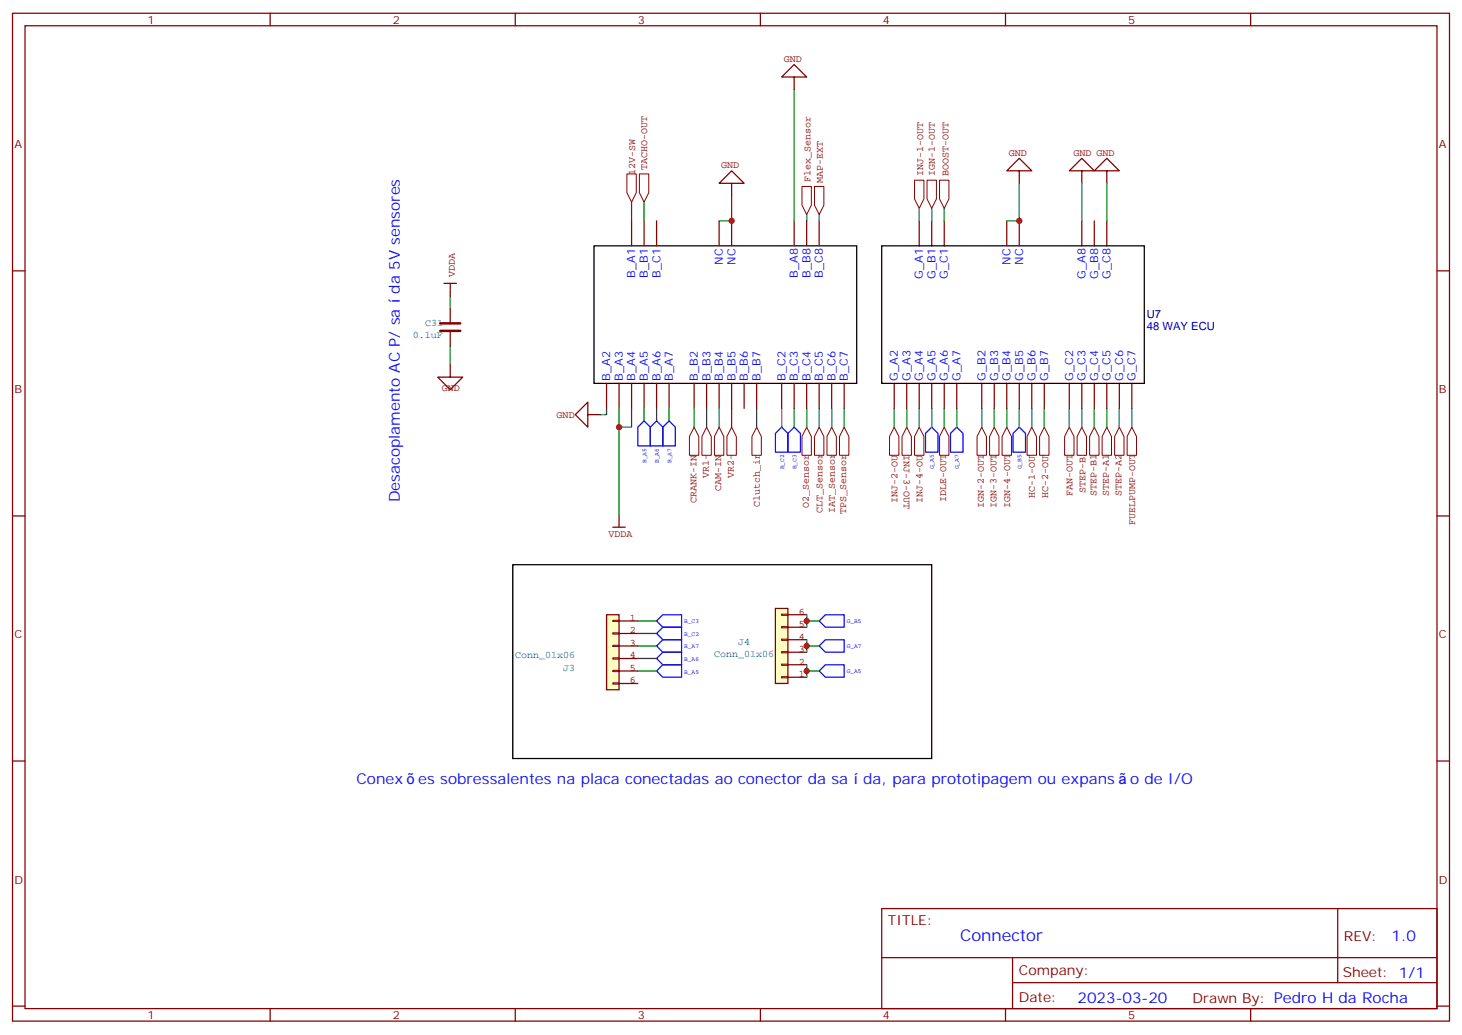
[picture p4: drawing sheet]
<svg xmlns="http://www.w3.org/2000/svg" width="412mm" height="292mm" viewBox="0 0 412 292" stroke-linecap="round" stroke-linejoin="round" font-family="sans-serif">
<g fill="none" stroke="#870000" stroke-width=".35">
<path d="M3.5 3.7h405.4v284.4h-405.4zM7.1 7.3h398.2v277.3h-398.2zM76.2 3.7v3.6M145.3 3.7v3.6M214.5 3.7v3.6M283.6 3.7v3.6M352.8 3.7v3.6M3.5 76.4h3.6M405.3 76.4h3.6M3.5 145.6h3.6M405.3 145.6h3.6M3.5 214.7h3.6"/>
<path d="M405.3 214.7h3.6M248.7 256.3h156.6v28.3h-156.6zM377.3 256.4v20.8M248.7 270.2h156.5M285.6 277.2h119.6M285.6 270.2v14.1M3.5 283.8h3.6M76.2 284.6v3.5M145.3 284.6v3.5M214.5 284.6v3.5M283.6 284.6v3.5M352.8 284.6v3.5"/>
<path d="M405.3 283.8h3.6"/>
</g>
<g fill="#fff" stroke="#850000" stroke-width=".28">
<path d="M226.2 52.6h2.7v5.3l-1.4 2.6-1.3-2.6z"/>
<path d="M213.4 120.5l1.4 2.7v5.2h-2.7v-5.2z"/>
<path d="M180.4 49.1h2.6v5.3l-1.3 2.6-1.3-2.6z"/>
<path d="M319.3 120.5l1.3 2.7v5.2h-2.7v-5.2z"/>
<path d="M301.6 120.5l1.3 2.7v5.2h-2.6v-5.2z"/>
<path d="M291 120.5l1.4 2.7v5.2h-2.7v-5.2z"/>
<path d="M294.6 120.5l1.3 2.7v5.2h-2.7v-5.2z"/>
<path d="M176.8 49.1h2.7v5.3l-1.3 2.6-1.4-2.6z"/>
</g>
<path d="M224 21.7h3.5l-3.5-3.5-3.5 3.5h3.5v3.6" fill="none" stroke="#850000" stroke-width=".35"/>
<g fill="#fff" stroke="#850000" stroke-width=".28">
<path d="M266.3 120.5l1.4 2.7v5.2h-2.7v-5.2z"/>
<path d="M265 50.8h2.7v5.3l-1.4 2.7-1.3-2.7z"/>
<path d="M305.2 120.5l1.3 2.7v5.2h-2.7v-5.2z"/>
<path d="M308.7 120.5l1.3 2.7v5.2h-2.6v-5.2z"/>
<path d="M315.7 120.5l1.4 2.7v5.2h-2.7v-5.2z"/>
<path d="M312.2 120.5l1.3 2.7v5.2h-2.6v-5.2z"/>
<path d="M229.7 52.6h2.7v5.3l-1.3 2.6-1.4-2.6z"/>
<path d="M280.5 120.5l1.3 2.7v5.2h-2.7v-5.2z"/>
</g>
<path d="M172.9 148.7h3.5M174.6 145.2v3.5" fill="none" stroke="#850000" stroke-width=".35"/>
<g fill="#fff" stroke="#850000" stroke-width=".28">
<path d="M199.3 120.5l1.3 2.7v5.2h-2.6v-5.2z"/>
<path d="M206.4 120.5l1.3 2.7v5.2h-2.6v-5.2z"/>
</g>
<path d="M305.2 48.2h3.5l-3.5-3.5-3.6 3.5h3.6v3.5" fill="none" stroke="#850000" stroke-width=".35"/>
<g fill="#fff" stroke="#850000" stroke-width=".28">
<path d="M238.1 120.5l1.3 2.7v5.2h-2.6v-5.2z"/>
<path d="M231.1 120.5l1.3 2.7v5.2h-2.7v-5.2z"/>
</g>
<path d="M312.2 48.2h3.5l-3.5-3.5-3.5 3.5h3.5v3.5" fill="none" stroke="#850000" stroke-width=".35"/>
<g fill="#fff" stroke="#850000" stroke-width=".28">
<path d="M284 120.5l1.3 2.7v5.2h-2.6v-5.2z"/>
<path d="M202.8 120.5l1.4 2.7v5.2h-2.7v-5.2z"/>
<path d="M195.8 120.5l1.3 2.7v5.2h-2.6v-5.2z"/>
<path d="M234.6 120.5l1.3 2.7v5.2h-2.6v-5.2z"/>
<path d="M227.5 120.5l1.4 2.7v5.2h-2.7v-5.2z"/>
<path d="M261.5 50.8h2.6v5.3l-1.3 2.7-1.3-2.7z"/>
<path d="M276.9 120.5l1.4 2.7v5.2h-2.7v-5.2z"/>
<path d="M255.8 120.5l1.3 2.7v5.2h-2.7v-5.2z"/>
<path d="M259.3 120.5l1.3 2.7v5.2h-2.6v-5.2z"/>
<path d="M252.2 120.5l1.4 2.7v5.2h-2.7v-5.2z"/>
<path d="M258 50.8h2.6v5.3l-1.3 2.7-1.3-2.7z"/>
</g>
<path d="M165.8 117v-3.5l-3.5 3.5 3.5 3.5v-3.5h3.5" fill="none" stroke="#850000" stroke-width=".35"/>
<path d="M167.6 69.4h74.1v38.8h-74.1zM248.7 69.4h74.1v38.8h-74.1z" fill="none" stroke="#000" stroke-width=".35"/>
<g fill="none" stroke="#870000" stroke-width=".35">
<path d="M178.2 62.3v7.1M181.7 62.3v7.1M185.2 62.3v7.1M202.8 62.3v7.1M206.4 62.3v7.1M224 62.3v7.1M227.5 62.3v7.1M231.1 62.3v7.1M259.3 62.3v7.1M262.8 62.3v7.1M266.3 62.3v7.1M284 62.3v7.1"/>
<path d="M287.5 62.3v7.1M305.2 62.3v7.1M308.7 62.3v7.1M312.2 62.3v7.1M171.1 108.2v7M174.6 108.2v7M178.2 108.2v7M181.7 108.2v7M185.2 108.2v7M188.7 108.2v7M195.8 108.2v7M199.3 108.2v7"/>
<path d="M202.8 108.2v7M206.4 108.2v7M209.9 108.2v7M213.4 108.2v7M220.5 108.2v7M224 108.2v7M227.5 108.2v7M231.1 108.2v7M234.6 108.2v7M238.1 108.2v7M252.2 108.2v7M255.8 108.2v7"/>
<path d="M259.3 108.2v7M262.8 108.2v7M266.3 108.2v7M269.9 108.2v7M276.9 108.2v7M280.5 108.2v7M284 108.2v7M287.5 108.2v7M291 108.2v7M294.6 108.2v7M301.6 108.2v7M305.2 108.2v7"/>
<path d="M308.7 108.2v7M312.2 108.2v7M315.7 108.2v7M319.3 108.2v7"/>
</g>
<g fill="none" stroke="#008700" stroke-width=".35">
<path d="M224 25.3v37M178.2 57v5.3M181.7 57v5.3M259.3 58.8v3.5M262.8 58.8v3.5M266.3 58.8v3.5M305.2 51.7v10.6M312.2 51.7v10.6M227.5 60.5v1.8M231.1 60.5v1.8M171.1 115.2v1.8h-1.8M174.6 115.2v30"/>
<path d="M178.2 115.2v5.3h-3.6M195.8 115.2v5.3M199.3 115.2v5.3M202.8 115.2v5.3M206.4 115.2v5.3M213.4 115.2v5.3M227.5 115.2v5.3M231.1 115.2v5.3M234.6 115.2v5.3M238.1 115.2v5.3M252.2 115.2v5.3M255.8 115.2v5.3"/>
<path d="M259.3 115.2v5.3M266.3 115.2v5.3M276.9 115.2v5.3M280.5 115.2v5.3M284 115.2v5.3M291 115.2v5.3M294.6 115.2v5.3M301.6 115.2v5.3M305.2 115.2v5.3M308.7 115.2v5.3M312.2 115.2v5.3M315.7 115.2v5.3"/>
<path d="M319.3 115.2v5.3"/>
</g>
<path d="M171.1 173.4h3.5v21.2h-3.5z" fill="#ffffc2" stroke="#850000" stroke-width=".35"/>
<path d="M172.9 178.5h1.7v.4h-1.7zM172.9 175h1.7v.4h-1.7zM172.9 192.7h1.7v.3h-1.7zM172.9 189.1h1.7v.4h-1.7zM172.9 185.6h1.7v.3h-1.7zM172.9 182.1h1.7v.3h-1.7z" fill="none" stroke="#850000" stroke-width=".28"/>
<path d="M174.6 175.2h5.3M174.6 178.7h5.3M174.6 182.2h5.3M174.6 185.8h5.3M174.6 189.3h5.3M174.6 192.8h5.3" fill="none" stroke="#850000" stroke-width=".35"/>
<path d="M218.7 171.7h3.5v21.1h-3.5z" fill="#ffffc2" stroke="#850000" stroke-width=".35"/>
<path d="M220.5 173.2h1.7v.4h-1.7zM220.5 176.8h1.7v.3h-1.7zM220.5 180.3h1.7v.4h-1.7zM220.5 183.8h1.7v.4h-1.7zM220.5 187.4h1.7v.3h-1.7zM220.5 190.9h1.7v.3h-1.7z" fill="none" stroke="#850000" stroke-width=".28"/>
<g fill="none" stroke="#850000" stroke-width=".35">
<path d="M206.4 51.7h3.5l-3.5-3.5-3.6 3.5h3.6v3.5M287.5 48.2h3.5l-3.5-3.5-3.5 3.5h3.5v3.5M125.2 79.9h3.6M127 79.9v3.6M127 87v3.9M127 93.7v3.9M127 102.9v3.5h3.5l-3.5 3.5-3.5-3.5h3.5M222.2 177h5.3M222.2 173.4h5.3M222.2 191.1h5.3M222.2 187.5h5.3M222.2 184h5.3"/>
<path d="M222.2 180.5h5.3"/>
</g>
<g fill="none" stroke="#00f" stroke-width=".35">
<path d="M181.7 118.7l1.7 1.8v5.3h-3.5v-5.3zM185.2 118.7l1.8 1.8v5.3h-3.6v-5.3zM188.7 118.7l1.8 1.8v5.3h-3.5v-5.3zM220.5 120.5l1.7 1.8v5.3h-3.5v-5.3zM224 120.5l1.8 1.8v5.3h-3.6v-5.3zM262.8 120.5l1.8 1.8v5.3h-3.5v-5.3zM269.9 120.5l1.7 1.8v5.3h-3.5v-5.3zM287.5 120.5l1.8 1.8v5.3h-3.5v-5.3zM185.2 175.2l1.8-1.8h5.3v3.6h-5.3zM187 177h5.3v3.5h-5.3l-1.8-1.8zM231.1 175.2l1.7-1.8h5.3v3.6h-5.3zM185.2 189.3l1.8-1.8h5.3v3.6h-5.3z"/>
<path d="M185.2 182.2l1.8-1.7h5.3v3.5h-5.3zM187 184h5.3v3.5h-5.3l-1.8-1.7zM231.1 182.2l1.7-1.7h5.3v3.5h-5.3zM231.1 189.3l1.7-1.8h5.3v3.6h-5.3z"/>
</g>
<g fill="none" stroke="#008700" stroke-width=".35">
<path d="M206.4 55.2v7.1h-3.6M287.5 51.7v10.6h-3.5M127 83.5v3.5M127 97.6v5.3M181.7 115.2v3.5M185.2 115.2v3.5M188.7 115.2v3.5M220.5 115.2v5.3M224 115.2v5.3M262.8 115.2v5.3M269.9 115.2v5.3M287.5 115.2v5.3"/>
<path d="M179.9 175.2h5.3M179.9 178.7h5.3M227.5 175.2h3.6M227.5 173.4v3.6M179.9 189.3h5.3M179.9 185.8h5.3M179.9 182.2h5.3M227.5 189.3h3.6M227.5 182.2h3.6M227.5 180.5v3.5M227.5 187.5v3.6"/>
</g>
<path d="M144.6 159.3h118.2v54.7h-118.2z" fill="none" stroke="#000" stroke-width=".35"/>
<path d="M124.2 93.3h5.6M124.2 91.2h5.6" fill="none" stroke="#850000" stroke-width=".71"/>
<g fill="#c00">
<circle cx="174.6" cy="120.5" r=".88"/>
<circle cx="227.5" cy="175.2" r=".88"/>
<circle cx="227.5" cy="182.2" r=".88"/>
<circle cx="227.5" cy="189.3" r=".88"/>
<circle cx="287.5" cy="62.3" r=".88"/>
<circle cx="206.4" cy="62.3" r=".88"/>
</g>
<text font-size="4.6" fill="#00f" x="270.8" y="265.4">Connector</text>
<g font-size="4.2" fill="#00f">
<text x="112.8" y="82.8" transform="rotate(-90 112.8 82.8)">da 5V sensores</text>
<text x="112.8" y="141.8" transform="rotate(-90 112.8 141.8)">Desacoplamento AC P/ sa</text>
<text x="100.5" y="221.1">Conex</text>
<text x="118" y="221.1">es sobressalentes na placa conectadas ao conector da sa</text>
<text x="243.5" y="221.1">da, para prototipagem ou expans</text>
<text x="318.8" y="221.1">o de I/O</text>
<text x="392.5" y="265.6">1.0</text>
<text x="304" y="283">2023-03-20</text>
</g>
<g font-size="3.9" fill="#800">
<text x="250.5" y="260.9">TITLE:</text>
<text x="379.1" y="265.6">REV:</text>
<text x="287.4" y="275.1">Company:</text>
<text x="378.7" y="275.7">Sheet: 1/1</text>
<text x="287.4" y="282.8">Date:</text>
<text x="336.4" y="282.9">Drawn By: Pedro H da Rocha</text>
</g>
<g font-size="3.2" fill="#800">
<text x="41.6" y="6.7">1</text>
<text x="110.8" y="6.7">2</text>
<text x="179.9" y="6.7">3</text>
<text x="249.1" y="6.7">4</text>
<text x="318.2" y="6.7">5</text>
<text x="4.1" y="41.8">A</text>
<text x="405.9" y="41.8">A</text>
<text x="4.1" y="111">B</text>
<text x="405.9" y="111">B</text>
<text x="4.1" y="180.1">C</text>
<text x="405.9" y="180.1">C</text>
<text x="4.1" y="249.3">D</text>
<text x="405.9" y="249.3">D</text>
<text x="41.6" y="287.5">1</text>
<text x="110.8" y="287.5">2</text>
<text x="179.9" y="287.5">3</text>
<text x="249.1" y="287.5">4</text>
<text x="318.2" y="287.5">5</text>
</g>
<g font-size="3.2" fill="#00f">
<text x="203.9" y="74.7" transform="rotate(-90 203.9 74.7)">NC</text>
<text x="207.4" y="74.7" transform="rotate(-90 207.4 74.7)">NC</text>
<text x="285" y="74.7" transform="rotate(-90 285 74.7)">NC</text>
<text x="288.6" y="74.7" transform="rotate(-90 288.6 74.7)">NC</text>
<text x="179.2" y="78.4" transform="rotate(-90 179.2 78.4)">B_A1</text>
<text x="182.7" y="78.4" transform="rotate(-90 182.7 78.4)">B_B1</text>
<text x="186.3" y="78.5" transform="rotate(-90 186.3 78.5)">B_C1</text>
<text x="225.1" y="78.4" transform="rotate(-90 225.1 78.4)">B_A8</text>
<text x="228.6" y="78.4" transform="rotate(-90 228.6 78.4)">B_B8</text>
<text x="232.1" y="78.5" transform="rotate(-90 232.1 78.5)">B_C8</text>
<text x="260.3" y="78.7" transform="rotate(-90 260.3 78.7)">G_A1</text>
<text x="263.9" y="78.7" transform="rotate(-90 263.9 78.7)">G_B1</text>
<text x="267.4" y="78.8" transform="rotate(-90 267.4 78.8)">G_C1</text>
<text x="306.2" y="78.7" transform="rotate(-90 306.2 78.7)">G_A8</text>
<text x="309.7" y="78.7" transform="rotate(-90 309.7 78.7)">G_B8</text>
<text x="313.3" y="78.8" transform="rotate(-90 313.3 78.8)">G_C8</text>
<text x="172.2" y="107.5" transform="rotate(-90 172.2 107.5)">B_A2</text>
<text x="175.7" y="107.5" transform="rotate(-90 175.7 107.5)">B_A3</text>
<text x="179.2" y="107.5" transform="rotate(-90 179.2 107.5)">B_A4</text>
<text x="182.7" y="107.5" transform="rotate(-90 182.7 107.5)">B_A5</text>
<text x="186.3" y="107.5" transform="rotate(-90 186.3 107.5)">B_A6</text>
<text x="189.8" y="107.5" transform="rotate(-90 189.8 107.5)">B_A7</text>
<text x="196.8" y="107.5" transform="rotate(-90 196.8 107.5)">B_B2</text>
<text x="200.4" y="107.5" transform="rotate(-90 200.4 107.5)">B_B3</text>
<text x="203.9" y="107.5" transform="rotate(-90 203.9 107.5)">B_B4</text>
<text x="207.4" y="107.5" transform="rotate(-90 207.4 107.5)">B_B5</text>
<text x="211" y="107.5" transform="rotate(-90 211 107.5)">B_B6</text>
<text x="214.5" y="107.5" transform="rotate(-90 214.5 107.5)">B_B7</text>
<text x="221.5" y="107.5" transform="rotate(-90 221.5 107.5)">B_C2</text>
<text x="225.1" y="107.5" transform="rotate(-90 225.1 107.5)">B_C3</text>
<text x="228.6" y="107.5" transform="rotate(-90 228.6 107.5)">B_C4</text>
<text x="232.1" y="107.5" transform="rotate(-90 232.1 107.5)">B_C5</text>
<text x="235.7" y="107.5" transform="rotate(-90 235.7 107.5)">B_C6</text>
<text x="239.2" y="107.5" transform="rotate(-90 239.2 107.5)">B_C7</text>
<text x="253.3" y="107.5" transform="rotate(-90 253.3 107.5)">G_A2</text>
<text x="256.8" y="107.5" transform="rotate(-90 256.8 107.5)">G_A3</text>
<text x="260.3" y="107.5" transform="rotate(-90 260.3 107.5)">G_A4</text>
<text x="263.9" y="107.5" transform="rotate(-90 263.9 107.5)">G_A5</text>
<text x="267.4" y="107.5" transform="rotate(-90 267.4 107.5)">G_A6</text>
<text x="270.9" y="107.5" transform="rotate(-90 270.9 107.5)">G_A7</text>
<text x="278" y="107.5" transform="rotate(-90 278 107.5)">G_B2</text>
<text x="281.5" y="107.5" transform="rotate(-90 281.5 107.5)">G_B3</text>
<text x="285" y="107.5" transform="rotate(-90 285 107.5)">G_B4</text>
<text x="288.6" y="107.5" transform="rotate(-90 288.6 107.5)">G_B5</text>
<text x="292.1" y="107.5" transform="rotate(-90 292.1 107.5)">G_B6</text>
<text x="295.6" y="107.5" transform="rotate(-90 295.6 107.5)">G_B7</text>
<text x="302.7" y="107.5" transform="rotate(-90 302.7 107.5)">G_C2</text>
<text x="306.2" y="107.5" transform="rotate(-90 306.2 107.5)">G_C3</text>
<text x="309.7" y="107.5" transform="rotate(-90 309.7 107.5)">G_C4</text>
<text x="313.3" y="107.5" transform="rotate(-90 313.3 107.5)">G_C5</text>
<text x="316.8" y="107.5" transform="rotate(-90 316.8 107.5)">G_C6</text>
<text x="320.3" y="107.5" transform="rotate(-90 320.3 107.5)">G_C7</text>
</g>
<g font-size="3.2" fill="#000080">
<text x="323.5" y="89.7">U7</text>
<text x="323.5" y="93.1">48 WAY ECU</text>
</g>
<g font-size="2.8" fill="#840000">
<text x="221.1" y="17.4">GND</text>
<text x="182.6" y="47.9" transform="rotate(-90 182.6 47.9)">TACHO-OUT</text>
<text x="203.4" y="47.4">GND</text>
<text x="284.6" y="43.9">GND</text>
<text x="302.8" y="43.9">GND GND</text>
<text x="179.2" y="49.3" transform="rotate(-90 179.2 49.3)">12V-SW</text>
<text x="228.6" y="51.3" transform="rotate(-90 228.6 51.3)">Flex_Sensor</text>
<text x="232.1" y="51.5" transform="rotate(-90 232.1 51.5)">MAP-EXT</text>
<text x="260.4" y="49.7" transform="rotate(-90 260.4 49.7)">INJ-1-OUT</text>
<text x="263.7" y="49.7" transform="rotate(-90 263.7 49.7)">IGN-1-OUT</text>
<text x="267.6" y="49.6" transform="rotate(-90 267.6 49.6)">BOOST-OUT</text>
<text x="128.3" y="78.2" transform="rotate(-90 128.3 78.2)">VDDA</text>
<text x="124.6" y="110.3">GND</text>
<text x="157" y="117.9">GND</text>
<text x="254.9" y="128.4" transform="rotate(90 254.9 128.4)">INJ-3-OUT</text>
<text x="199.9" y="134.9" transform="rotate(-90 199.9 134.9)">VR1-</text>
<text x="207" y="134.9" transform="rotate(-90 207 134.9)">VR2-</text>
<text x="196.5" y="141.8" transform="rotate(-90 196.5 141.8)">CRANK-IN</text>
<text x="203.4" y="138.4" transform="rotate(-90 203.4 138.4)">CAM-IN</text>
<text x="214.4" y="143.2" transform="rotate(-90 214.4 143.2)">Clutch_in</text>
<text x="228.1" y="143.3" transform="rotate(-90 228.1 143.3)">O2_Sensor</text>
<text x="253.2" y="141.9" transform="rotate(-90 253.2 141.9)">INJ-2-OUT</text>
<text x="260.2" y="141.9" transform="rotate(-90 260.2 141.9)">INJ-4-OUT</text>
<text x="266.9" y="141.6" transform="rotate(-90 266.9 141.6)">IDLE-OUT</text>
<text x="277.5" y="143.3" transform="rotate(-90 277.5 143.3)">IGN-2-OUT</text>
<text x="281" y="143.3" transform="rotate(-90 281 143.3)">IGN-3-OUT</text>
<text x="284.9" y="143.2" transform="rotate(-90 284.9 143.2)">IGN-4-OUT</text>
<text x="291.9" y="140.6" transform="rotate(-90 291.9 140.6)">HC-1-OUT</text>
<text x="295.6" y="140.6" transform="rotate(-90 295.6 140.6)">HC-2-OUT</text>
<text x="302.5" y="139.9" transform="rotate(-90 302.5 139.9)">FAN-OUT</text>
<text x="306.2" y="139.1" transform="rotate(-90 306.2 139.1)">STEP-B2</text>
<text x="309.3" y="139.9" transform="rotate(-90 309.3 139.9)">STEP-B1</text>
<text x="312.8" y="139.9" transform="rotate(-90 312.8 139.9)">STEP-A1</text>
<text x="316.3" y="139.9" transform="rotate(-90 316.3 139.9)">STEP-A2</text>
<text x="232" y="144.8" transform="rotate(-90 232 144.8)">CLT_Sensor</text>
<text x="235.5" y="144.8" transform="rotate(-90 235.5 144.8)">IAT_Sensor</text>
<text x="238.7" y="144.9" transform="rotate(-90 238.7 144.9)">TPS_Sensor</text>
<text x="320.2" y="148.1" transform="rotate(-90 320.2 148.1)">FUELPUMP-OUT</text>
<text x="171.7" y="151.4">VDDA</text>
<text x="225.3" y="173.4">6</text>
<text x="177.7" y="175.2">1</text>
<text x="177.7" y="178.7">2</text>
<text x="225.3" y="176.9">5</text>
<text x="177.7" y="182.2">3</text>
<text x="177.7" y="185.7">4</text>
<text x="225.3" y="184">3</text>
<text x="225.3" y="180.4">4</text>
<text x="177.7" y="189.3">5</text>
<text x="225.3" y="191">1</text>
<text x="225.3" y="187.5">2</text>
<text x="177.7" y="192.8">6</text>
</g>
<g font-size="2.8" fill="#008484">
<text x="116.4" y="95.5">0.1uF</text>
<text x="119.9" y="91.9">C31</text>
<text x="145.3" y="185.7">Conn_01x06</text>
<text x="201.4" y="185.4">Conn_01x06</text>
<text x="208.2" y="181.9">J4</text>
<text x="158.9" y="189.2">J3</text>
</g>
<g font-size="1.8" fill="#00f">
<text x="182.3" y="130.6" transform="rotate(-90 182.3 130.6)">B_A5</text>
<text x="185.9" y="130.6" transform="rotate(-90 185.9 130.6)">B_A6</text>
<text x="189.4" y="130.6" transform="rotate(-90 189.4 130.6)">B_A7</text>
<text x="221.2" y="132.4" transform="rotate(-90 221.2 132.4)">B_C2</text>
<text x="224.7" y="132.4" transform="rotate(-90 224.7 132.4)">B_C3</text>
<text x="263.5" y="132.4" transform="rotate(-90 263.5 132.4)">G_A5</text>
<text x="270.5" y="132.4" transform="rotate(-90 270.5 132.4)">G_A7</text>
<text x="288.1" y="132.4" transform="rotate(-90 288.1 132.4)">G_B5</text>
<text x="193" y="179.4">B_C2</text>
<text x="193" y="175.8">B_C3</text>
<text x="238.8" y="175.8">G_B5</text>
<text x="193" y="182.9">B_A7</text>
<text x="238.8" y="182.9">G_A7</text>
<text x="193" y="190">B_A5</text>
<text x="193" y="186.4">B_A6</text>
<text x="238.8" y="189.9">G_A5</text>
</g>
</svg>
